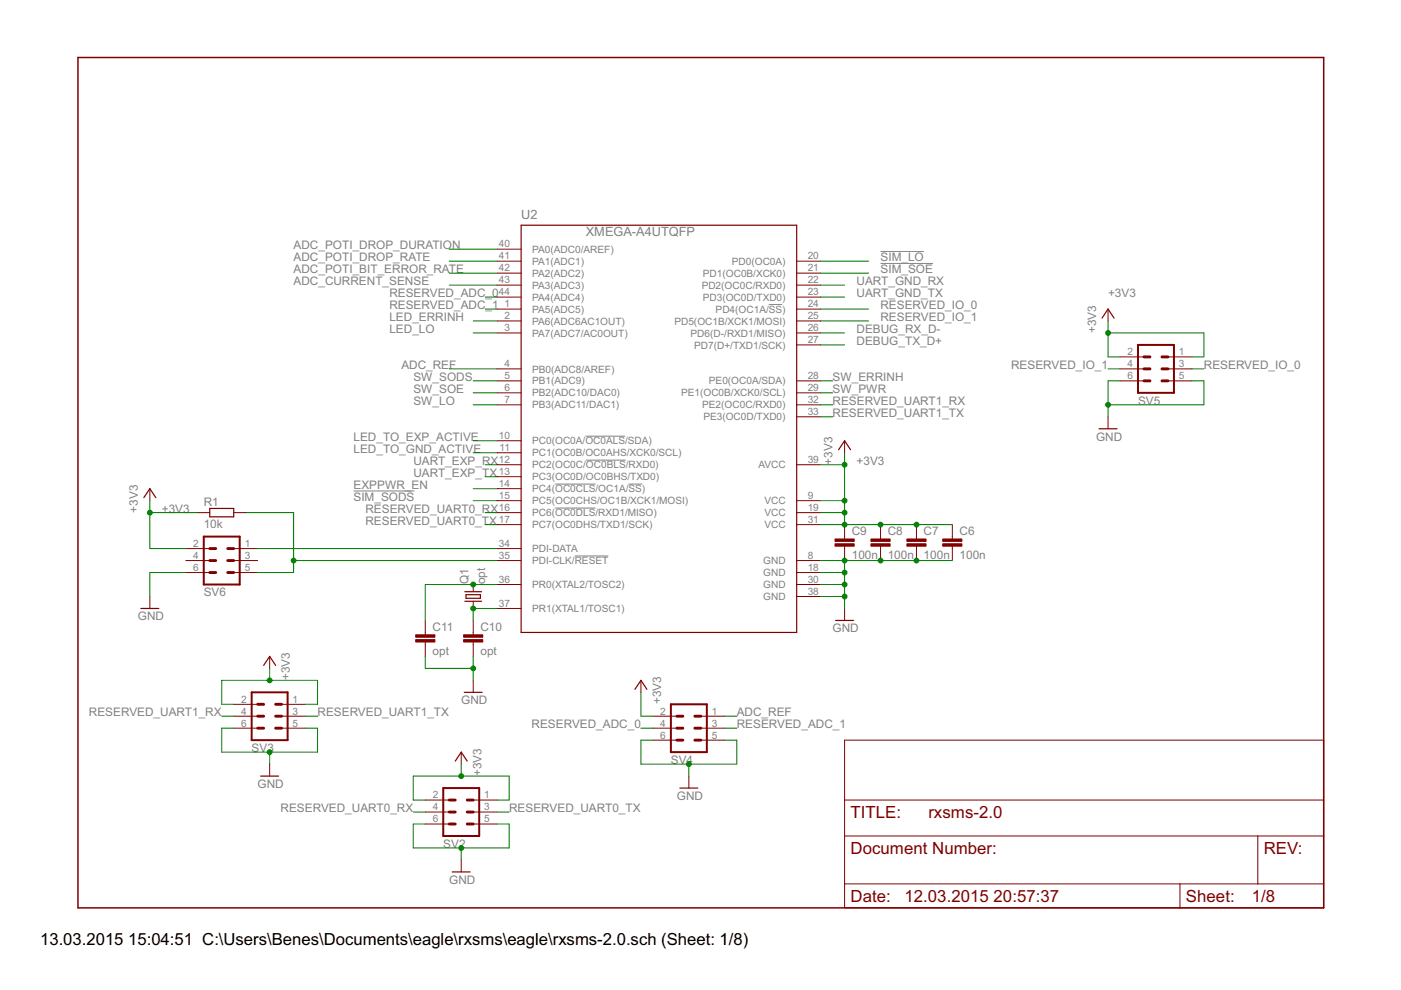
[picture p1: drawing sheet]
<svg xmlns="http://www.w3.org/2000/svg" width="297mm" height="210mm" viewBox="0 0 297 210" stroke-linecap="round" stroke-linejoin="round" font-family="sans-serif">
<path d="M186.7 55.9h11.1M186.7 53.3h9.2M163 64.6h2.8M124.1 92.5h8.4M124.2 97.6h8.5M75 104.1h12.9M117.7 102.6h8.6M117.7 107.7h8.6M121.9 117.9h7.1M133.3 102.6h2.8" fill="none" stroke="#808080" stroke-width=".21"/>
<g fill="none" stroke="#800000" stroke-width=".25">
<path d="M110.5 47.8h58.4v86.3h-58.4zM233.7 67.4l1.2-1.9 1.3 1.9M177.8 95.4l1.3-1.9 1.2 1.9M233 90.9h3.8M30.5 105.5l1.3-1.9 1.2 1.9M44.5 107.8h5.1v1.8h-5.1zM29.9 129h3.8M98.6 125.5h3.5M98.6 127.5h3.5M98.8 126.1h3.1v.8h-3.1zM177.2 131.6h3.8M55.9 141.1l1.3-1.9 1.2 1.9"/>
<path d="M98.4 146.8h3.8M134.6 146.2l1.3-1.9 1.3 1.9M55.3 164.5h3.8M96.5 161.4l1.3-1.9 1.3 1.9M144.1 167.1h3.9M95.9 184.9h3.8"/>
</g>
<g fill="none" stroke="#800000" stroke-width=".21">
<path d="M105.4 52.8h5.1M105.4 55.4h5.1M105.4 57.9h5.1M168.9 55.4h5.1M168.9 57.9h5.1M105.4 60.5h5.1M105.4 63h5.1M105.4 65.5h5.1M105.4 68.1h5.1M105.4 70.6h5.1M105.4 78.2h5.1M168.9 60.5h5.1"/>
<path d="M168.9 63h5.1M168.9 65.5h5.1M168.9 68.1h5.1M168.9 70.6h5.1M168.9 73.1h5.1M234.9 65.5v2.6M237.5 78.2h5M237.5 75.7h5M247.6 78.2h5.1M247.6 75.7h5.1M105.4 98.5h5.1M105.4 80.8h5.1"/>
<path d="M105.4 83.3h5.1M105.4 85.8h5.1M105.4 93.5h5.1M105.4 96h5.1M168.9 98.5h5.1M168.9 80.8h5.1M168.9 83.3h5.1M168.9 85.8h5.1M168.9 88.4h5.1M179.1 93.5v2.5M234.9 88.4v2.5M237.5 80.8h5"/>
<path d="M247.6 80.8h5.1M31.8 103.6v2.6M39.4 118.9h5.1M39.4 116.3h5.1M41.9 108.7h2.6M49.6 118.9h5M49.6 108.7h2.5M49.6 116.3h5M105.4 118.9h5.1M105.4 101.1h5.1M105.4 103.6h5.1M105.4 106.2h5.1"/>
<path d="M105.4 108.7h5.1M105.4 111.2h5.1M105.4 116.3h5.1M168.9 118.9h5.1M168.9 106.2h5.1M168.9 108.7h5.1M168.9 111.2h5.1M179.1 111.2v3.1M179.1 115.8v3.1M186.7 111.2v3.1M186.7 115.8v3.1M194.3 111.2v3.1"/>
<path d="M194.3 115.8v3.1M201.9 111.2v3.1M201.9 115.8v3.1M31.8 126.5v2.5M39.4 121.4h5.1M49.6 121.4h5M57.2 139.2v2.5M90.2 131.6v3M90.2 136.1v3.1M100.3 123.9v1.6M100.3 127.5v1.5M100.3 131.6v3"/>
<path d="M100.3 136.1v3.1M105.4 123.9h5.1M105.4 129h5.1M168.9 121.4h5.1M168.9 123.9h5.1M168.9 126.5h5.1M179.1 129v2.6M49.6 149.3h5M49.6 151.8h5M49.6 154.4h5M59.7 149.3h5.1M59.7 151.8h5.1"/>
<path d="M59.7 154.4h5.1M97.8 159.5v2.5M100.3 144.3v2.5M135.9 144.3v2.5M138.4 156.9h5.1M138.4 151.8h5.1M138.4 154.4h5.1M148.6 156.9h5.1M148.6 151.8h5.1M148.6 154.4h5.1M179.1 156.9h101.5v35.6h-101.5zM57.2 162v2.5"/>
<path d="M90.2 169.6h5M90.2 172.2h5M90.2 174.7h5M100.3 169.6h5.1M100.3 172.2h5.1M100.3 174.7h5.1M146 164.5v2.6M179.1 177.2h101.5M179.1 169.6h101.5M266.7 177.2v10.2M97.8 182.3v2.6M179.1 187.4h101.5"/>
<path d="M250.2 187.4v5.1"/>
</g>
<path d="M16.5 12.2h264.1v180.3h-264.1z" fill="none" stroke="#800000" stroke-width=".32"/>
<g fill="#800000" stroke="#800000" stroke-width=".21">
<path d="M199.9 115.3h4v.5h-4z"/>
<path d="M199.9 114.3h4v.5h-4z"/>
<path d="M192.3 115.3h4v.5h-4z"/>
<path d="M192.3 114.3h4v.5h-4z"/>
<path d="M184.7 115.3h4v.5h-4z"/>
<path d="M184.7 114.3h4v.5h-4z"/>
<path d="M177 115.3h4.1v.5h-4.1z"/>
<path d="M177 114.3h4.1v.5h-4.1z"/>
<path d="M98.3 135.6h4.1v.5h-4.1z"/>
<path d="M98.3 134.6h4.1v.5h-4.1z"/>
<path d="M88.1 135.6h4.1v.5h-4.1z"/>
<path d="M88.1 134.6h4.1v.5h-4.1z"/>
</g>
<path d="M241.3 73.1h7.6v10.2h-7.6zM43.2 113.8h7.6v10.1h-7.6zM53.4 146.8h7.6v10.1h-7.6zM142.2 149.3h7.7v10.2h-7.7zM94 167.1h7.6v10.1h-7.6z" fill="none" stroke="#800000" stroke-width=".42"/>
<g fill="none" stroke="#800000" stroke-width=".61">
<path d="M242.5 78.2h1.3M242.5 75.7h1.3M246.4 78.2h1.2M246.4 75.7h1.2M242.5 80.8h1.3M246.4 80.8h1.2M44.5 118.9h1.2M44.5 116.3h1.2M48.3 118.9h1.3M48.3 116.3h1.3M44.5 121.4h1.2M48.3 121.4h1.3"/>
<path d="M54.6 154.4h1.3M54.6 151.8h1.3M54.6 149.3h1.3M58.4 154.4h1.3M58.4 151.8h1.3M58.4 149.3h1.3M143.5 154.4h1.3M143.5 151.8h1.3M143.5 156.9h1.3M147.3 154.4h1.3M147.3 151.8h1.3M147.3 156.9h1.3"/>
<path d="M95.2 174.7h1.3M95.2 172.2h1.3M95.2 169.6h1.3M99.1 174.7h1.2M99.1 172.2h1.2M99.1 169.6h1.2"/>
</g>
<g fill="none" stroke="#008000" stroke-width=".21">
<path d="M95.2 52.8h10.2M95.2 57.9h10.2M95.2 55.4h10.2M174 57.9h10.1M174 55.4h10.1M95.2 60.5h10.2M95.2 78.2h10.2M100.3 70.6h5.1M100.3 68.1h5.1M102.9 63h2.5M102.9 65.5h2.5M174 70.6h5.1"/>
<path d="M174 60.5h5.1M174 73.1h5.1M174 63h5.1M174 68.1h10.1M174 65.5h10.1M234.9 68.1v7.6h2.6M234.9 70.6h20.3v5.1h-2.5M234.9 78.2h2.6M252.7 78.2h2.5M100.3 80.8h5.1M100.3 85.8h5.1M100.3 83.3h5.1"/>
<path d="M100.3 93.5h5.1M100.3 96h5.1M102.9 98.5h2.5M174 98.5h5.1M174 80.8h2.5M174 85.8h2.5M174 88.4h2.5M174 83.3h2.5M179.1 96v15.2M237.5 80.8h-2.6v7.6M252.7 80.8h2.5v5h-20.3M31.8 108.7h10.1"/>
<path d="M31.8 106.2v10.1h7.6M52.1 108.7h10.2v12.7h-7.7M54.6 116.3h50.8M62.3 118.9h43.1M100.3 106.2h5.1M100.3 103.6h5.1M102.9 111.2h2.5M102.9 108.7h2.5M102.9 101.1h2.5M174 111.2h27.9M174 108.7h5.1M174 106.2h5.1"/>
<path d="M174 118.9h27.9M179.1 118.9v10.1M39.4 121.4h-7.6v5.1M90.2 139.2v2.5h10.1M100.3 139.2v5.1M105.4 123.9h-15.2v7.7M105.4 129h-5.1v2.6M174 121.4h5.1M174 123.9h5.1M174 126.5h5.1M47 151.8h2.6M49.6 149.3h-2.6v-5h20.3v5h-2.5"/>
<path d="M49.6 154.4h-2.6v5.1h20.3v-5.1h-2.5M57.2 141.7v2.6M57.2 159.5v2.5M64.8 151.8h2.5M135.9 146.8v5h2.5M135.9 154.4h2.5M138.4 156.9h-2.5v5.1h20.3v-5.1h-2.5M153.7 151.8h2.5M153.7 154.4h2.5M87.6 172.2h2.6M90.2 169.6h-2.6v-5.1h20.3v5.1h-2.5M90.2 174.7h-2.6v5.1h20.3v-5.1h-2.5"/>
<path d="M97.8 162v2.5M97.8 179.8v2.5M105.4 172.2h2.5M146 162v2.5"/>
</g>
<g fill="#008000" stroke="#008000" stroke-width=".21">
<circle cx="186.7" cy="111.2" r=".51"/>
<circle cx="179.1" cy="111.2" r=".51"/>
<circle cx="179.1" cy="98.5" r=".51"/>
<circle cx="179.1" cy="108.7" r=".51"/>
<circle cx="179.1" cy="106.2" r=".51"/>
<circle cx="194.3" cy="111.2" r=".51"/>
<circle cx="31.8" cy="108.7" r=".51"/>
<circle cx="57.2" cy="144.3" r=".51"/>
<circle cx="234.9" cy="70.6" r=".51"/>
<circle cx="97.8" cy="164.5" r=".51"/>
<circle cx="179.1" cy="121.4" r=".51"/>
<circle cx="179.1" cy="123.9" r=".51"/>
<circle cx="179.1" cy="126.5" r=".51"/>
<circle cx="186.7" cy="118.9" r=".51"/>
<circle cx="194.3" cy="118.9" r=".51"/>
<circle cx="179.1" cy="118.9" r=".51"/>
<circle cx="100.3" cy="141.7" r=".51"/>
<circle cx="234.9" cy="85.8" r=".51"/>
<circle cx="57.2" cy="159.5" r=".51"/>
<circle cx="97.8" cy="179.8" r=".51"/>
<circle cx="146" cy="162" r=".51"/>
<circle cx="100.3" cy="129" r=".51"/>
<circle cx="100.3" cy="123.9" r=".51"/>
<circle cx="62.3" cy="118.9" r=".51"/>
</g>
<g font-size="4" fill="#800000">
<text x="180.3" y="173.4">TITLE:</text>
<text x="196.8" y="173.4">rxsms-2.0</text>
<text x="180.3" y="181.1">Document Number:</text>
<text x="267.9" y="181.1">REV:</text>
<text x="180.3" y="191.2">Date:</text>
<text x="191.8" y="191.2">12.03.2015</text>
<text x="210.7" y="191.2">20:57:37</text>
<text x="251.4" y="191.2">Sheet:</text>
<text x="265.4" y="191.2">1/8</text>
</g>
<g font-size="4">
<text x="8.5" y="200.4">13.03.2015</text>
<text x="27.2" y="200.4">15:04:51 C:\Users\Benes\Documents\eagle\rxsms\eagle\rxsms-2.0.sch (Sheet: 1/8)</text>
</g>
<g font-size="3" fill="#808080">
<text x="110.5" y="46.5">U2</text>
<text x="124.2" y="50">XMEGA-A4UTQFP</text>
</g>
<g font-size="2.8" fill="#808080">
<text x="62.2" y="52.8">ADC_POTI_DROP_DURATION</text>
<text x="62.2" y="57.9">ADC_POTI_BIT_ERROR_RATE</text>
<text x="62.2" y="55.4">ADC_POTI_DROP_RATE</text>
<text x="186.7" y="57.9">SIM_SOE</text>
<text x="186.7" y="55.4">SIM_LO</text>
<text x="62.2" y="60.4">ADC_CURRENT_SENSE</text>
<text x="82.6" y="63">RESERVED_ADC_0</text>
<text x="82.6" y="65.5">RESERVED_ADC_1</text>
<text x="181.6" y="63">UART_GND_TX</text>
<text x="181.6" y="60.4">UART_GND_RX</text>
<text x="186.7" y="65.5">RESERVED_IO_0</text>
<text x="234.9" y="63">+3V3</text>
<text x="82.6" y="70.6">LED_LO</text>
<text x="82.6" y="68.1">LED_ERRINH</text>
<text x="181.6" y="70.6">DEBUG_RX_D-</text>
<text x="186.7" y="68.1">RESERVED_IO_1</text>
<text x="232.4" y="70.6" transform="rotate(-90 232.4 70.6)">+3V3</text>
<text x="181.6" y="73.1">DEBUG_TX_D+</text>
<text x="85.1" y="78.2">ADC_REF</text>
<text x="87.6" y="83.3">SW_SOE</text>
<text x="87.6" y="80.8">SW_SODS</text>
<text x="176.5" y="83.3">SW_PWR</text>
<text x="176.5" y="80.8">SW_ERRINH</text>
<text x="214.4" y="78.2">RESERVED_IO_1</text>
<text x="255.2" y="78.2">RESERVED_IO_0</text>
<text x="87.6" y="85.8">SW_LO</text>
<text x="176.5" y="85.8">RESERVED_UART1_RX</text>
<text x="176.5" y="88.4">RESERVED_UART1_TX</text>
<text x="241.3" y="85.8">SV5</text>
<text x="74.9" y="93.5">LED_TO_EXP_ACTIVE</text>
<text x="74.9" y="96">LED_TO_GND_ACTIVE</text>
<text x="232.4" y="93.5">GND</text>
<text x="87.6" y="98.5">UART_EXP_RX</text>
<text x="87.6" y="101.1">UART_EXP_TX</text>
<text x="176.5" y="98.5" transform="rotate(-90 176.5 98.5)">+3V3</text>
<text x="181.6" y="98.5">+3V3</text>
<text x="43.2" y="107.2">R1</text>
<text x="74.9" y="103.6">EXPPWR_EN</text>
<text x="74.9" y="106.2">SIM_SODS</text>
<text x="29.2" y="108.7" transform="rotate(-90 29.2 108.7)">+3V3</text>
<text x="34.3" y="108.7">+3V3</text>
<text x="43.2" y="112">10k</text>
<text x="77.5" y="108.7">RESERVED_UART0_RX</text>
<text x="77.5" y="111.2">RESERVED_UART0_TX</text>
<text x="180.6" y="113.4">C9</text>
<text x="188.2" y="113.4">C8</text>
<text x="195.8" y="113.4">C7</text>
<text x="203.4" y="113.4">C6</text>
<text x="180.6" y="118.5">100n</text>
<text x="188.2" y="118.5">100n</text>
<text x="195.8" y="118.5">100n</text>
<text x="203.4" y="118.5">100n</text>
<text x="99.3" y="123.9" transform="rotate(-90 99.3 123.9)">Q1</text>
<text x="102.9" y="123.9" transform="rotate(-90 102.9 123.9)">opt</text>
<text x="29.2" y="131.5">GND</text>
<text x="43.2" y="126.5">SV6</text>
<text x="91.7" y="133.7">C11</text>
<text x="101.9" y="133.7">C10</text>
<text x="176.5" y="134.1">GND</text>
<text x="91.7" y="138.8">opt</text>
<text x="101.9" y="138.8">opt</text>
<text x="61.5" y="144.2" transform="rotate(-90 61.5 144.2)">+3V3</text>
<text x="97.8" y="149.3">GND</text>
<text x="140.2" y="149.3" transform="rotate(-90 140.2 149.3)">+3V3</text>
<text x="18.9" y="151.9">RESERVED_UART1_RX</text>
<text x="67.3" y="151.9">RESERVED_UART1_TX</text>
<text x="112.7" y="154.4">RESERVED_ADC_0</text>
<text x="156.2" y="151.9">ADC_REF</text>
<text x="156.2" y="154.4">RESERVED_ADC_1</text>
<text x="53.4" y="159.5">SV3</text>
<text x="54.6" y="167.1">GND</text>
<text x="102.1" y="164.6" transform="rotate(-90 102.1 164.6)">+3V3</text>
<text x="142.2" y="162">SV4</text>
<text x="59.5" y="172.2">RESERVED_UART0_RX</text>
<text x="108" y="172.2">RESERVED_UART0_TX</text>
<text x="143.5" y="169.6">GND</text>
<text x="94" y="179.8">SV2</text>
<text x="95.3" y="187.4">GND</text>
</g>
<g font-size="2.4" fill="#808080">
<text x="105.8" y="52.5">40</text>
<text x="112.8" y="53.6">PA0(ADC0/AREF)</text>
<text x="105.8" y="55">41</text>
<text x="105.8" y="57.5">42</text>
<text x="112.8" y="56.1">PA1(ADC1)</text>
<text x="112.8" y="58.7">PA2(ADC2)</text>
<text x="149" y="58.7">PD1(OC0B/XCK0)</text>
<text x="155.2" y="56.1">PD0(OC0A)</text>
<text x="171.2" y="55">20</text>
<text x="171.2" y="57.5">21</text>
<text x="105.8" y="60.1">43</text>
<text x="105.8" y="62.6">44</text>
<text x="107" y="65.2">1</text>
<text x="112.8" y="61.2">PA3(ADC3)</text>
<text x="112.8" y="63.7">PA4(ADC4)</text>
<text x="148.8" y="61.2">PD2(OC0C/RXD0)</text>
<text x="149" y="63.7">PD3(OC0D/TXD0)</text>
<text x="171.2" y="60.1">22</text>
<text x="171.2" y="62.6">23</text>
<text x="171.2" y="65.2">24</text>
<text x="107" y="67.7">2</text>
<text x="107" y="70.2">3</text>
<text x="112.8" y="66.3">PA5(ADC5)</text>
<text x="112.8" y="68.8">PA6(ADC6AC1OUT)</text>
<text x="112.8" y="71.4">PA7(ADC7/AC0OUT)</text>
<text x="143" y="68.8">PD5(OC1B/XCK1/MOSI)</text>
<text x="146.4" y="71.4">PD6(D-/RXD1/MISO)</text>
<text x="151.7" y="66.3">PD4(OC1A/SS)</text>
<text x="171.2" y="67.7">25</text>
<text x="171.2" y="70.2">26</text>
<text x="107" y="77.9">4</text>
<text x="147.2" y="73.9">PD7(D+/TXD1/SCK)</text>
<text x="171.2" y="72.8">27</text>
<text x="239" y="75.3">2</text>
<text x="239" y="77.9">4</text>
<text x="250" y="75.3">1</text>
<text x="250" y="77.9">3</text>
<text x="107" y="80.4">5</text>
<text x="107" y="82.9">6</text>
<text x="112.8" y="79">PB0(ADC8/AREF)</text>
<text x="112.8" y="81.5">PB1(ADC9)</text>
<text x="150.3" y="81.5">PE0(OC0A/SDA)</text>
<text x="171.2" y="80.4">28</text>
<text x="171.2" y="82.9">29</text>
<text x="239" y="80.4">6</text>
<text x="250" y="80.4">5</text>
<text x="107" y="85.5">7</text>
<text x="112.8" y="84.1">PB2(ADC10/DAC0)</text>
<text x="112.8" y="86.6">PB3(ADC11/DAC1)</text>
<text x="144.4" y="84.1">PE1(OC0B/XCK0/SCL)</text>
<text x="148.9" y="86.6">PE2(OC0C/RXD0)</text>
<text x="149.1" y="89.1">PE3(OC0D/TXD0)</text>
<text x="171.2" y="85.5">32</text>
<text x="171.2" y="88">33</text>
<text x="105.8" y="93.1">10</text>
<text x="105.9" y="95.6">11</text>
<text x="112.8" y="94.2">PC0(OC0A/OC0ALS/SDA)</text>
<text x="105.8" y="98.2">12</text>
<text x="105.8" y="100.7">13</text>
<text x="112.8" y="96.8">PC1(OC0B/OC0AHS/XCK0/SCL)</text>
<text x="112.8" y="99.3">PC2(OC0C/OC0BLS/RXD0)</text>
<text x="112.8" y="101.8">PC3(OC0D/OC0BHS/TXD0)</text>
<text x="160.8" y="99.3">AVCC</text>
<text x="171.2" y="98.2">39</text>
<text x="105.8" y="103.3">14</text>
<text x="105.8" y="105.8">15</text>
<text x="112.8" y="104.4">PC4(OC0CLS/OC1A/SS)</text>
<text x="112.8" y="106.9">PC5(OC0CHS/OC1B/XCK1/MOSI)</text>
<text x="162.1" y="106.9">VCC</text>
<text x="171.2" y="105.8">9</text>
<text x="105.8" y="108.3">16</text>
<text x="105.8" y="110.9">17</text>
<text x="112.8" y="109.5">PC6(OC0DLS/RXD1/MISO)</text>
<text x="112.8" y="112">PC7(OC0DHS/TXD1/SCK)</text>
<text x="162.1" y="109.5">VCC</text>
<text x="162.1" y="112">VCC</text>
<text x="171.2" y="108.3">19</text>
<text x="171.2" y="110.9">31</text>
<text x="40.9" y="116">2</text>
<text x="40.9" y="118.5">4</text>
<text x="51.9" y="116">1</text>
<text x="51.9" y="118.5">3</text>
<text x="105.8" y="118.5">35</text>
<text x="105.8" y="116">34</text>
<text x="112.8" y="119.6">PDI-CLK/RESET</text>
<text x="112.8" y="117.1">PDI-DATA</text>
<text x="161.8" y="119.6">GND</text>
<text x="171.2" y="118.5">8</text>
<text x="40.9" y="121">6</text>
<text x="51.9" y="121">5</text>
<text x="105.8" y="123.6">36</text>
<text x="112.8" y="124.7">PR0(XTAL2/TOSC2)</text>
<text x="161.8" y="122.1">GND</text>
<text x="161.8" y="124.7">GND</text>
<text x="171.2" y="121">18</text>
<text x="171.2" y="123.6">30</text>
<text x="105.8" y="128.7">37</text>
<text x="112.8" y="129.8">PR1(XTAL1/TOSC1)</text>
<text x="161.8" y="127.2">GND</text>
<text x="171.2" y="126.1">38</text>
<text x="51.1" y="149">2</text>
<text x="62" y="149">1</text>
<text x="51.1" y="151.5">4</text>
<text x="51.1" y="154">6</text>
<text x="62" y="151.5">3</text>
<text x="62" y="154">5</text>
<text x="140" y="151.5">2</text>
<text x="140" y="154">4</text>
<text x="150.9" y="151.5">1</text>
<text x="150.9" y="154">3</text>
<text x="140" y="156.6">6</text>
<text x="150.9" y="156.6">5</text>
<text x="91.7" y="169.3">2</text>
<text x="91.7" y="171.8">4</text>
<text x="102.7" y="169.3">1</text>
<text x="102.7" y="171.8">3</text>
<text x="91.7" y="174.4">6</text>
<text x="102.7" y="174.4">5</text>
</g>
</svg>
